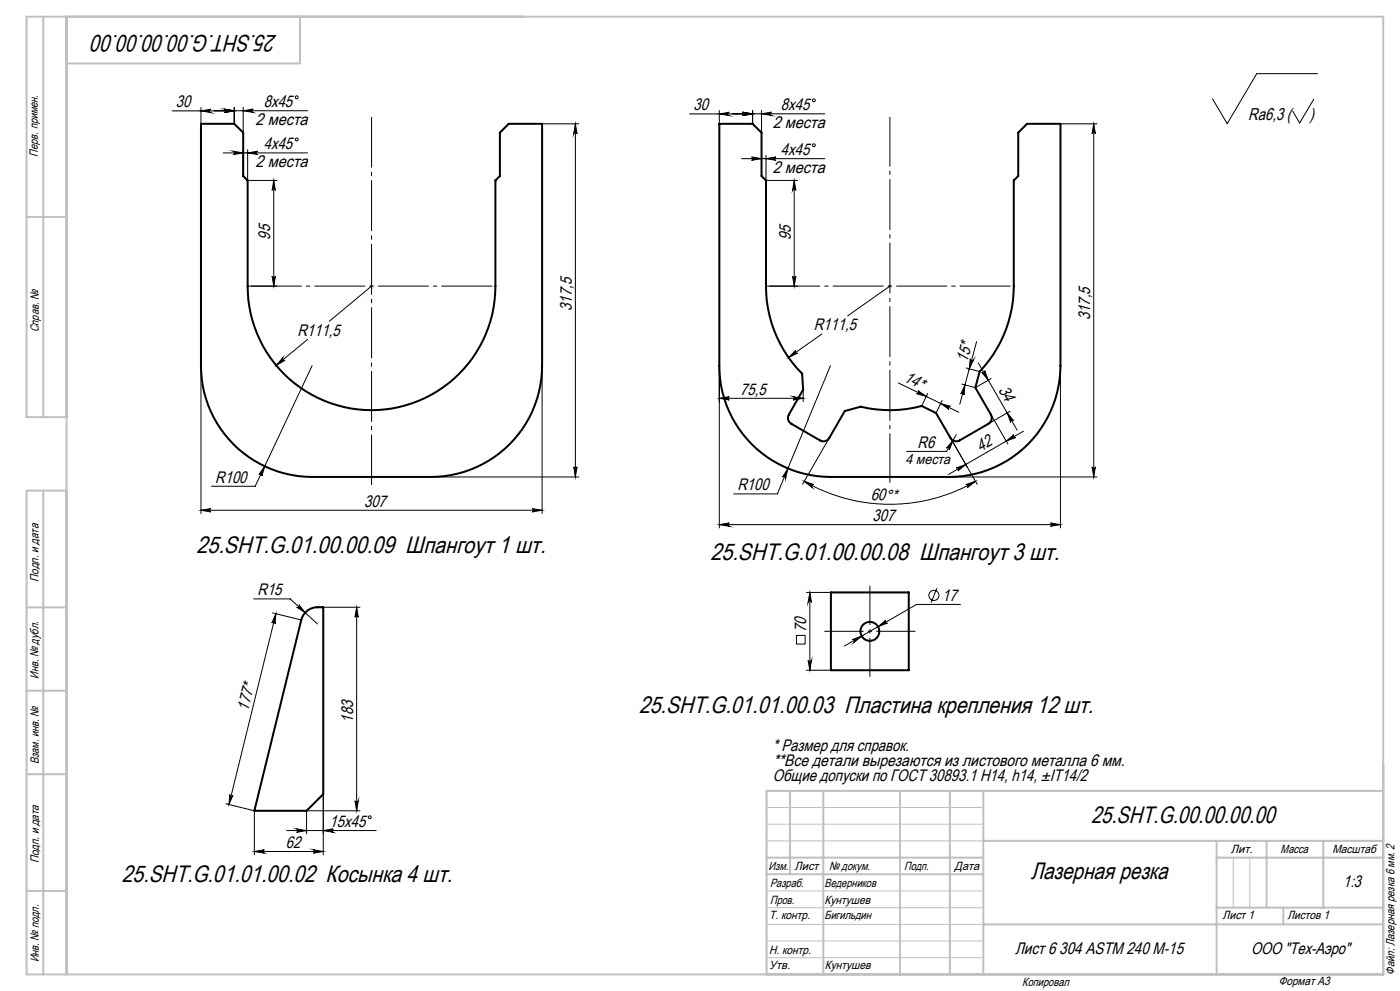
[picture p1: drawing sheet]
<svg xmlns="http://www.w3.org/2000/svg" width="420mm" height="297mm" viewBox="0 0 420 297" stroke-linecap="round" stroke-linejoin="round" font-family="sans-serif">
<g fill="none" stroke="#000" stroke-width=".6">
<path d="M60.3 37.1h10l2.7 2.7v13l1.3 1.3v31.7a37.2 37.2 0 0 0 37.2 37.1 37.2 37.2 0 0 0 37.1-37.1v-31.7l1.4-1.3v-13l2.6-2.7h10v72.5a33.4 33.4 0 0 1-33.3 33.3h-35.7a33.4 33.4 0 0 1-33.3-33.3zM215.8 37.1h10l2.7 2.7v13l1.3 1.3v31.7a37 37 0 0 0 10.8 26.2l.3 4.8-4.3 7.5a1.94 1.94 0 0 0 .8 2.7l8.6 5a2.08 2.08 0 0 0 2.8-.7l4.6-8.1 4.8-1.3a36.4 36.4 0 0 0 18.3-.2l4.3 2.1 4.4 7.5a2.03 2.03 0 0 0 2.7 .7l8.6-5a2.03 2.03 0 0 0 .8-2.7l-4.7-8.1 1.3-4.8a37.2 37.2 0 0 0 10.2-25.6v-31.7l1.4-1.3v-13l2.6-2.7h10v72.5a33.4 33.4 0 0 1-33.3 33.3h-35.7a33.4 33.4 0 0 1-33.3-33.3zM249.3 177.5h23.3v23.4h-23.3zM91.5 183.7a5.7 5.7 0 0 1 5.5-1.7v56l-5 5h-15.7l14.1-57.2 .4-1.1z"/>
<circle cx="261" cy="189.2" r="2.83"/>
</g>
<g fill="none" stroke="#000" stroke-width=".3">
<path d="M60.3 33.2l3-.5a.51 .51 0 0 0-.5 .5 .51 .51 0 0 0 .5 .6zM60.3 32.2v4.9M67.3 32.7l3 .5-3 .6a.51 .51 0 0 0 .5-.6 .51 .51 0 0 0-.5-.5zM67.3 32.7l3 .5-3 .5a.49 .49 0 0 0 .5-.5 .49 .49 0 0 0-.5-.5zM70.3 32.2v4.9M73 33.2l3-.5a.49 .49 0 0 0-.5 .5 .49 .49 0 0 0 .5 .5zM73 32.2v7.6M92.3 33.2h-40.7M162.6 37.1h11M172.6 37.1l.5 3a.49 .49 0 0 0-.5-.5 .49 .49 0 0 0-.5 .5zM172.6 37.1v105.8M215.8 34.1l3-.4a.49 .49 0 0 0-.5 .4 .49 .49 0 0 0 .5 .5z"/>
<path d="M215.8 33.1v4M222.8 33.7l3 .4-3 .5a.49 .49 0 0 0 .5-.5 .49 .49 0 0 0-.5-.4zM222.8 33.6l3 .5-3 .5a.49 .49 0 0 0 .5-.5 .49 .49 0 0 0-.5-.5zM225.8 33.1v4M228.5 34.1l3-.5a.49 .49 0 0 0-.5 .5 .49 .49 0 0 0 .5 .5zM228.5 33.1v6.7M247.4 34.1h-40.5M318.1 37.1h11M328.1 37.1l.5 3a.49 .49 0 0 0-.5-.5 .49 .49 0 0 0-.5 .5zM328.1 37.1v105.8M394.1 29.7l-4.2 7.2-2.1-3.6M395.3 22.1h-18.3l-8.8 15-4.5-7.5"/>
<path d="M67 45.8h25.3M70 45.3l3 .5-3 .5a.49 .49 0 0 0 .4-.5 .49 .49 0 0 0-.4-.5zM73 44.8v8M74.3 45.8l3-.5a.49 .49 0 0 0-.5 .5 .49 .49 0 0 0 .5 .5zM74.3 44.8v9.3h8.8M82.1 54.1l.5 3a.49 .49 0 0 0-.5-.5 .49 .49 0 0 0-.5 .5zM82.1 54.1v31.7M222.5 47.6h24.9M225.5 47.1l3 .5-3 .4a.49 .49 0 0 0 .4-.4 .49 .49 0 0 0-.4-.5zM228.5 46.6v6.2M229.8 47.6l3-.5a.49 .49 0 0 0-.5 .5 .49 .49 0 0 0 .5 .4zM229.8 46.6v7.5h9.5"/>
<path d="M238.3 54.1l.5 3a.49 .49 0 0 0-.5-.5 .49 .49 0 0 0-.5 .5zM238.3 54.1v31.7M74.3 85.8h8.8M81.6 82.8a.49 .49 0 0 0 .5 .4 .49 .49 0 0 0 .5-.4l-.5 3zM111.4 85.8l-12.6 10.5M229.8 85.8h9.5M237.8 82.8a.49 .49 0 0 0 .5 .4 .49 .49 0 0 0 .5-.4l-.5 3zM266.9 85.8l-12.6 8.9M60.3 109.6v44.3M84.8 107.2a.51 .51 0 0 0 0 .7 .51 .51 0 0 0 .7 .1l-2.6 1.5zM92.3 101.7l-9.4 7.8M93.6 109.6l-17 36.1h-13.1"/>
<path d="M162.6 109.6v44.3M215.8 119.4l3-.5a.49 .49 0 0 0-.5 .5 .49 .49 0 0 0 .5 .5zM215.8 109.6v48.6M215.8 119.4h25.1M236.6 107.1l2.1-2.1a.5 .5 0 0 0-.1 .7 .5 .5 0 0 0 .7 .1zM237.9 118.9l3 .5-3 .5a.49 .49 0 0 0 .6-.5 .49 .49 0 0 0-.6-.5zM240.9 116.8v3.6M246.6 100.1l-10 7M249.1 109.6l-15.9 38.4h-13.1M269.5 114.8l18.1 8.7M275.4 117.1l2.5 1.7-2.9-.8a.49 .49 0 0 0 .6-.3 .49 .49 0 0 0-.2-.6zM278.3 117.9l-1.8 3.8"/>
<path d="M289.5 115.4l-.3 3a.5 .5 0 0 0-.3-.6 .5 .5 0 0 0-.6 .3zM289.8 110.3l4.1 1.1M291.1 107.5a.51 .51 0 0 0 .4 .6 .51 .51 0 0 0 .6-.3l-1.3 2.7zM293 102.4l-5.1 18.7M293.5 108.8l11.7 20.1M294.5 111.6a.51 .51 0 0 0 .7 .2 .51 .51 0 0 0 .2-.7l1.1 2.8zM297.4 113.4l-4.8 2.8-4.1-1.1M318.1 109.6v48.6M79.4 139.7l-.8 3a.49 .49 0 0 0-.3-.7 .49 .49 0 0 0-.6 .2zM172.1 139.9a.49 .49 0 0 0 .5 .5 .49 .49 0 0 0 .5-.5l-.5 3zM248.8 131.3l-8 13.8M282.2 120.9l2.9 .9a.51 .51 0 0 0-.6 .2 .51 .51 0 0 0 .2 .7z"/>
<path d="M282.6 120l-1.8 3.8M285.2 131.3l8 13.8M285.9 132l-1.1 2.8a.49 .49 0 0 0-.2-.6 .49 .49 0 0 0-.6 .1zM286.9 130.3l-2.9 5h-12M297.3 124.3l5.1 8.8M301.8 132.2l2.4-1.9a.49 .49 0 0 0-.2 .6 .49 .49 0 0 0 .7 .2zM302.2 123.8l1.9 2.3a.51 .51 0 0 0-.7-.2 .51 .51 0 0 0-.2 .7zM303 123.3l-6.5 3.7M307.1 129.2l-22.5 13M327.6 139.9a.49 .49 0 0 0 .5 .5 .49 .49 0 0 0 .5-.5l-.5 3zM60.3 152.9l3-.5a.49 .49 0 0 0-.5 .5 .49 .49 0 0 0 .5 .5zM60.3 152.9h102.3"/>
<path d="M129.3 142.9h44.3M159.6 152.4l3 .5-3 .5a.49 .49 0 0 0 .5-.5 .49 .49 0 0 0-.5-.5zM215.8 157.2l3-.5a.49 .49 0 0 0-.5 .5 .49 .49 0 0 0 .5 .5zM215.8 157.2h102.3M236.4 140.4l-.7 3a.5 .5 0 0 0-.3-.7 .5 .5 0 0 0-.6 .3zM241.3 144.2l2.9 1a.51 .51 0 0 0-.7 .2 .51 .51 0 0 0 .2 .7zM241.3 144.2a51.4 51.4 0 0 0 51.3 0M284.8 142.9h44.3M286.9 140.3l2.8-1.1-2.3 1.9a.51 .51 0 0 0 .1-.6 .51 .51 0 0 0-.6-.2zM289.8 145.2l2.8-1-2.4 1.9a.5 .5 0 0 0 .2-.6 .5 .5 0 0 0-.6-.3zM315.1 156.7l3 .5-3 .5a.49 .49 0 0 0 .5-.5 .49 .49 0 0 0-.5-.5zM76.1 179.5h11l8.1 7.5"/>
<path d="M241.9 177.5h7.4M243 177.5l.5 3a.51 .51 0 0 0-.6-.4 .51 .51 0 0 0-.5 .4zM243 177.5v23.4M281.1 176.3l-1.8 4.3M81.8 183.7l8.6 2.1M82.8 183.9l-.3 3.1a.49 .49 0 0 0-.3-.6 .49 .49 0 0 0-.6 .3zM82.8 183.9l-14.1 57.2M89.7 181.2l1.8 2.4-2.5-1.6a.5 .5 0 0 0 .7-.1 .5 .5 0 0 0 0-.7zM95.2 182h12.8M107 182l.5 3a.49 .49 0 0 0-.5-.5 .49 .49 0 0 0-.5 .5zM107 182v61M238.9 190.4h2.6v2.6h-2.6z"/>
<path d="M242.4 197.9a.51 .51 0 0 0 .5 .5 .51 .51 0 0 0 .6-.5l-.5 3zM255.7 191.7l2.8-1.1-2.3 2a.51 .51 0 0 0 .1-.7 .51 .51 0 0 0-.6-.2zM263.4 187.8l2.3-1.9a.49 .49 0 0 0-.1 .6 .49 .49 0 0 0 .6 .2zM288.1 181.1h-13.1l-21.7 12.5M241.9 200.9h7.4M68.9 238.1a.49 .49 0 0 0 .4 .6 .49 .49 0 0 0 .6-.4l-1.2 2.8zM97 238v18.2M106.5 240a.49 .49 0 0 0 .5 .5 .49 .49 0 0 0 .5-.5l-.5 3zM67.7 240.9l8.6 2.1v13.2M76.3 255.2l3-.5a.51 .51 0 0 0-.5 .5 .51 .51 0 0 0 .5 .5zM76.3 255.2h20.7M86 248.9h26.9"/>
<path d="M89 248.4l3 .5-3 .5a.51 .51 0 0 0 .5-.5 .51 .51 0 0 0-.5-.5zM94 254.7l3 .5-3 .5a.51 .51 0 0 0 .4-.5 .51 .51 0 0 0-.4-.5zM97 248.9l3-.5a.51 .51 0 0 0-.5 .5 .51 .51 0 0 0 .5 .5zM108 243h-16v6.9"/>
<circle cx="89" cy="29.2" r=".43"/>
<circle cx="244.1" cy="30.1" r=".43"/>
<circle cx="89" cy="41.8" r=".42"/>
<circle cx="244.2" cy="43.5" r=".42"/>
<circle cx="280.2" cy="178.4" r="1.51"/>
<circle cx="110.9" cy="244.9" r=".43"/>
</g>
<g fill="none" stroke="#c0c0c0" stroke-width=".3">
<path d="M110.9 85.8h1.1M111.1 85.4l.7 .7M111.4 85.3v1M111.8 85.4l-.7 .7M266.5 85.8h.9M266.6 85.4l.7 .7M266.9 85.3v1M267.3 85.4l-.7 .7M230 242h65M230 247h65M230 252h65M370 257v15"/>
<path d="M375 257v15M230 277h65M230 272h65M230 267h65M230 287h65M230 282h65"/>
</g>
<path d="M111.5 35.1v110.3" fill="none" stroke="#000" stroke-width=".3" stroke-dasharray="15.2 1.3 1.3 1.3" stroke-dashoffset=".1" stroke-linecap="butt"/>
<path d="M261 175.5v27.4M247.3 189.2h27.3" fill="none" stroke="#000" stroke-width=".3" stroke-dasharray="15.2 1.3 1.3 1.3" stroke-dashoffset="3.5" stroke-linecap="butt"/>
<path d="M267 35.1v109.6" fill="none" stroke="#000" stroke-width=".3" stroke-dasharray="15.2 1.3 1.3 1.3" stroke-dashoffset=".4" stroke-linecap="butt"/>
<path d="M74.3 85.7h74.3M229.8 85.7h74.3" fill="none" stroke="#000" stroke-width=".3" stroke-dasharray="15.2 1.3 1.3 1.3" stroke-dashoffset="-1" stroke-linecap="butt"/>
<g fill="none" stroke="#c0c0c0" stroke-width=".6">
<path d="M13 5v120M20 5v287M90 5v14h-70M8 65h12M20 125h-12v-120h407v287h-407v-145h12M13 147v145M8 182h12M8 207h12M8 232h12M237 237v25M247 237v55M270 237v55"/>
<path d="M285 237v55M295 237v55M415 237h-185v55M230 257h65M295 252h120M365 252v40M365 257h50M380 252v20M397 252v20M8 267h12M230 262h65M295 277h120"/>
<path d="M365 272h50M385 272v5"/>
</g>
<g fill="#000">
<path d="M67.3 32.7l3 .5-3 .6a.51 .51 0 0 0 .5-.6 .51 .51 0 0 0-.5-.5zM60.3 33.2l3-.5a.51 .51 0 0 0-.5 .5 .51 .51 0 0 0 .5 .6zM74.3 45.8l3-.5a.49 .49 0 0 0-.5 .5 .49 .49 0 0 0 .5 .5zM70 45.3l3 .5-3 .5a.49 .49 0 0 0 .4-.5 .49 .49 0 0 0-.4-.5zM73 33.2l3-.5a.49 .49 0 0 0-.5 .5 .49 .49 0 0 0 .5 .5zM67.3 32.7l3 .5-3 .5a.49 .49 0 0 0 .5-.5 .49 .49 0 0 0-.5-.5zM222.8 33.7l3 .4-3 .5a.49 .49 0 0 0 .5-.5 .49 .49 0 0 0-.5-.4zM215.8 34.1l3-.4a.49 .49 0 0 0-.5 .4 .49 .49 0 0 0 .5 .5zM228.5 34.1l3-.5a.49 .49 0 0 0-.5 .5 .49 .49 0 0 0 .5 .5zM222.8 33.6l3 .5-3 .5a.49 .49 0 0 0 .5-.5 .49 .49 0 0 0-.5-.5zM229.8 47.6l3-.5a.49 .49 0 0 0-.5 .5 .49 .49 0 0 0 .5 .4zM225.5 47.1l3 .5-3 .4a.49 .49 0 0 0 .4-.4 .49 .49 0 0 0-.4-.5zM94 254.7l3 .5-3 .5a.51 .51 0 0 0 .4-.5 .51 .51 0 0 0-.4-.5zM76.3 255.2l3-.5a.51 .51 0 0 0-.5 .5 .51 .51 0 0 0 .5 .5z"/>
<path d="M84.8 107.2l-1.9 2.3 2.6-1.5a.52 .52 0 0 1-.7-.1 .52 .52 0 0 1 0-.7zM79.4 139.7l-1.7 2.5a.49 .49 0 0 1 .6-.2 .49 .49 0 0 1 .3 .7zM236.6 107.1l2.7-1.3a.5 .5 0 0 1-.7-.1 .5 .5 0 0 1 .1-.7zM236.4 140.4l-1.6 2.6a.5 .5 0 0 1 .6-.3 .5 .5 0 0 1 .3 .7zM285.9 132l-1.9 2.3a.49 .49 0 0 1 .6-.1 .49 .49 0 0 1 .2 .6zM89.7 181.2a.5 .5 0 0 1 0 .7 .5 .5 0 0 1-.7 .1l2.5 1.6zM89 248.4l3 .5-3 .5a.51 .51 0 0 0 .5-.5 .51 .51 0 0 0-.5-.5zM97 248.9l3-.5a.51 .51 0 0 0-.5 .5 .51 .51 0 0 0 .5 .5zM255.7 191.7a.51 .51 0 0 1 .6 .2 .51 .51 0 0 1-.1 .7l2.3-2zM263.4 187.8l2.8-1.1a.49 .49 0 0 1-.6-.2 .49 .49 0 0 1 .1-.6z"/>
<path d="M291.1 107.5a.51 .51 0 0 0 .4 .6 .51 .51 0 0 0 .6-.3l-1.3 2.7zM289.5 115.4l-.3 3a.5 .5 0 0 0-.3-.6 .5 .5 0 0 0-.6 .3z"/>
<path d="M172.1 139.9a.49 .49 0 0 0 .5 .5 .49 .49 0 0 0 .5-.5l-.5 3zM172.6 37.1l.5 3a.49 .49 0 0 0-.5-.5 .49 .49 0 0 0-.5 .5zM81.6 82.8a.49 .49 0 0 0 .5 .4 .49 .49 0 0 0 .5-.4l-.5 3zM82.1 54.1l.5 3a.49 .49 0 0 0-.5-.5 .49 .49 0 0 0-.5 .5zM327.6 139.9a.49 .49 0 0 0 .5 .5 .49 .49 0 0 0 .5-.5l-.5 3zM328.1 37.1l.5 3a.49 .49 0 0 0-.5-.5 .49 .49 0 0 0-.5 .5zM237.8 82.8a.49 .49 0 0 0 .5 .4 .49 .49 0 0 0 .5-.4l-.5 3zM238.3 54.1l.5 3a.49 .49 0 0 0-.5-.5 .49 .49 0 0 0-.5 .5z"/>
<path d="M282.2 120.9l2.9 .9a.51 .51 0 0 0-.6 .2 .51 .51 0 0 0 .2 .7zM275.4 117.1l2.5 1.7-2.9-.8a.49 .49 0 0 0 .6-.3 .49 .49 0 0 0-.2-.6z"/>
<path d="M302.2 123.8l1.9 2.3a.51 .51 0 0 0-.7-.2 .51 .51 0 0 0-.2 .7zM294.5 111.6a.51 .51 0 0 0 .7 .2 .51 .51 0 0 0 .2-.7l1.1 2.8z"/>
<path d="M60.3 152.9l3-.5a.49 .49 0 0 0-.5 .5 .49 .49 0 0 0 .5 .5zM159.6 152.4l3 .5-3 .5a.49 .49 0 0 0 .5-.5 .49 .49 0 0 0-.5-.5z"/>
<path d="M241.3 144.2l2.9 1a.51 .51 0 0 0-.7 .2 .51 .51 0 0 0 .2 .7zM289.8 145.2l2.8-1-2.4 1.9a.5 .5 0 0 0 .2-.6 .5 .5 0 0 0-.6-.3z"/>
<path d="M286.9 140.3l2.8-1.1-2.3 1.9a.51 .51 0 0 0 .1-.6 .51 .51 0 0 0-.6-.2zM301.8 132.2l2.4-1.9a.49 .49 0 0 0-.2 .6 .49 .49 0 0 0 .7 .2z"/>
<path d="M315.1 156.7l3 .5-3 .5a.49 .49 0 0 0 .5-.5 .49 .49 0 0 0-.5-.5zM215.8 157.2l3-.5a.49 .49 0 0 0-.5 .5 .49 .49 0 0 0 .5 .5zM237.9 118.9l3 .5-3 .5a.49 .49 0 0 0 .6-.5 .49 .49 0 0 0-.6-.5zM215.8 119.4l3-.5a.49 .49 0 0 0-.5 .5 .49 .49 0 0 0 .5 .5z"/>
<path d="M82.8 183.9l-.3 3.1a.49 .49 0 0 0-.3-.6 .49 .49 0 0 0-.6 .3zM68.9 238.1a.49 .49 0 0 0 .4 .6 .49 .49 0 0 0 .6-.4l-1.2 2.8z"/>
<path d="M107 182l.5 3a.49 .49 0 0 0-.5-.5 .49 .49 0 0 0-.5 .5zM106.5 240a.49 .49 0 0 0 .5 .5 .49 .49 0 0 0 .5-.5l-.5 3zM243 177.5l.5 3a.51 .51 0 0 0-.6-.4 .51 .51 0 0 0-.5 .4zM242.4 197.9a.51 .51 0 0 0 .5 .5 .51 .51 0 0 0 .6-.5l-.5 3z"/>
</g>
<g font-size="7.1">
<text x="83.1" y="10.6" transform="rotate(-180 83.1 10.6)">25.SHT.G.00.00.00.00</text>
<text x="58.9" y="165.7">25.SHT.G.01.00.00.09 Шпангоут 1 шт.</text>
<text x="213.1" y="167.8">25.SHT.G.01.00.00.08 Шпангоут 3 шт.</text>
<text x="191.7" y="213.7">25.SHT.G.01.01.00.03 Пластина крепления 12 шт.</text>
<text x="327.3" y="246.8">25.SHT.G.00.00.00.00</text>
<text x="309.2" y="263.4">Лазерная резка</text>
<text x="36.6" y="264.3">25.SHT.G.01.01.00.02 Косынка 4 шт.</text>
</g>
<g font-size="5.1">
<text x="374.5" y="36">Ra6,3 (</text>
<text x="392.9" y="36">)</text>
</g>
<g font-size="5">
<text x="52.8" y="32.1">30</text>
<text x="79.1" y="32.1">8х45</text>
<text x="208" y="33">30</text>
<text x="234.3" y="33">8х45</text>
<text x="76.7" y="37.5">2 места</text>
<text x="231.8" y="38.4">2 места</text>
<text x="79.1" y="44.7">4х45</text>
<text x="234.3" y="46.4">4х45</text>
<text x="76.7" y="50.1">2 места</text>
<text x="231.8" y="51.8">2 места</text>
<text x="81.1" y="71.8" transform="rotate(-90 81.1 71.8)">95</text>
<text x="237.2" y="71.9" transform="rotate(-90 237.2 71.9)">95</text>
<text x="171.6" y="93.2" transform="rotate(-90 171.6 93.2)">317,5</text>
<text x="89.2" y="100.6">R111,5</text>
<text x="244.1" y="99">R111,5</text>
<text x="327.1" y="96" transform="rotate(-90 327.1 96)">317,5</text>
<text x="290.1" y="108.8" transform="rotate(-75 290.1 108.8)">15*</text>
<text x="222.1" y="118.3">75,5</text>
<text x="271" y="114.2" transform="rotate(26 271 114.2)">14*</text>
<text x="299.5" y="116.9" transform="rotate(60 299.5 116.9)">34</text>
<text x="275.3" y="134.2">R6</text>
<text x="294.1" y="135.4" transform="rotate(-30 294.1 135.4)">42</text>
<text x="64.6" y="144.6">R100</text>
<text x="221.2" y="146.9">R100</text>
<text x="261.2" y="149.9" transform="rotate(2 261.2 149.9)">60°*</text>
<text x="109.2" y="151.8">307</text>
<text x="261.8" y="156.1">307</text>
<text x="77.3" y="178.4">R15</text>
<text x="282.7" y="180">17</text>
<text x="241.9" y="189.5" transform="rotate(-90 241.9 189.5)">70</text>
<text x="74.4" y="213.3" transform="rotate(-76 74.4 213.3)">177*</text>
<text x="105.9" y="216.5" transform="rotate(-90 105.9 216.5)">183</text>
<text x="231.8" y="225">* Размер для справок.</text>
<text x="232" y="229.5">**Все детали вырезаются из листового металла 6 мм.</text>
<text x="231.8" y="234">Общие допуски по ГОСТ 30893.1 Н14, h14, ±IT14/2</text>
<text x="98.9" y="247.8">15х45</text>
<text x="85.8" y="254.1">62</text>
<text x="403" y="265.9">1:3</text>
<text x="304.5" y="285.9">Лист 6 304 ASTM 240 M-15</text>
<text x="375.3" y="285.8">ООО &quot;Тех-Аэро&quot;</text>
</g>
<text font-size="4.3" x="271.7" y="139.1">4 места</text>
<g font-size="3.6">
<text x="11.4" y="46.9" transform="rotate(-90 11.4 46.9)">Перв. примен.</text>
<text x="11.6" y="99.6" transform="rotate(-90 11.6 99.6)">Справ. №</text>
<text x="11.5" y="174.4" transform="rotate(-90 11.5 174.4)">Подп. и дата</text>
<text x="11.6" y="203.4" transform="rotate(-90 11.6 203.4)">Инв. № дубл.</text>
<text x="11.6" y="229" transform="rotate(-90 11.6 229)">Взам. инв. №</text>
<text x="369.2" y="255.7">Лит.</text>
<text x="384.2" y="255.7">Масса</text>
<text x="399.7" y="255.7">Масштаб</text>
<text x="11.7" y="258.8" transform="rotate(-90 11.7 258.8)">Подп. и дата</text>
<text x="230.6" y="260.6">Изм.</text>
<text x="238.4" y="260.6">Лист</text>
<text x="248.7" y="260.6">№ докум.</text>
<text x="271.3" y="260.7">Подп.</text>
<text x="286.4" y="260.7">Дата</text>
<text x="231" y="265.7">Разраб.</text>
<text x="247.4" y="265.7">Ведерников</text>
<text x="230.7" y="275.5">Т. контр.</text>
<text x="231" y="270.9">Пров.</text>
<text x="247.4" y="275.5">Бигильдин</text>
<text x="247.4" y="270.9">Кунтушев</text>
<text x="366.8" y="275.5">Лист 1</text>
<text x="386.2" y="275.5">Листов 1</text>
<text x="230.7" y="285.8">Н. контр.</text>
<text x="11.6" y="288.4" transform="rotate(-90 11.6 288.4)">Инв. № подл.</text>
<text x="230.7" y="290.5">Утв.</text>
<text x="247.4" y="290.5">Кунтушев</text>
<text x="418.4" y="292.1" transform="rotate(-90 418.4 292.1)">Файл: Лазерная резка 6 мм. 2</text>
<text x="306.7" y="295.4">Копировал</text>
<text x="383.6" y="295.2">Формат A3</text>
</g>
</svg>
